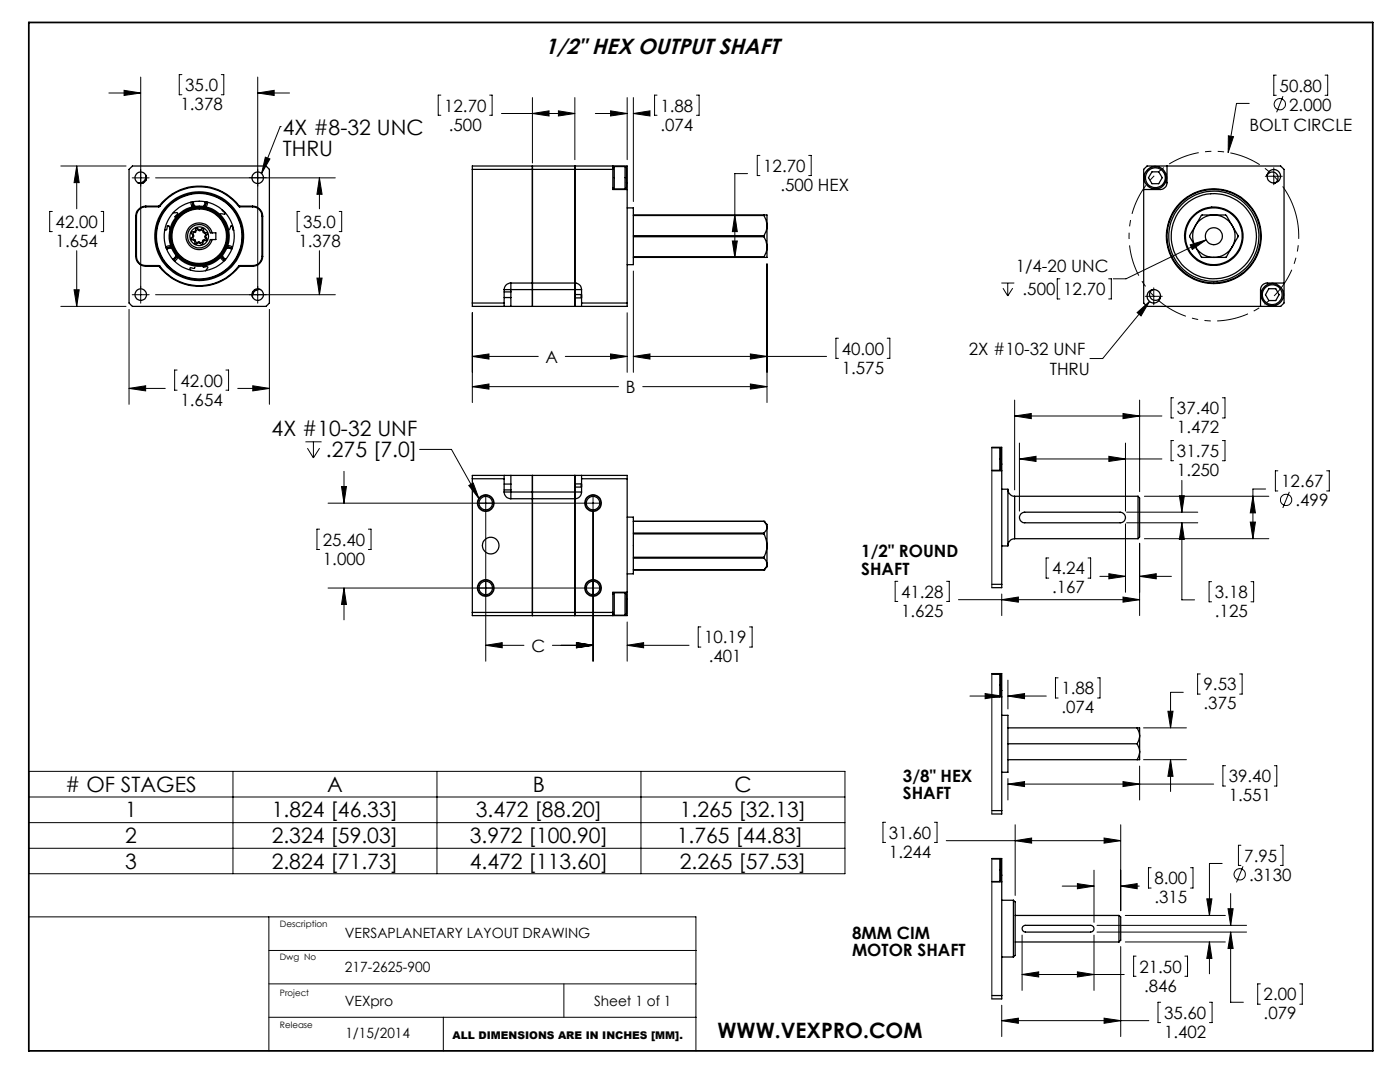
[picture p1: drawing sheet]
<svg xmlns="http://www.w3.org/2000/svg" width="279mm" height="216mm" viewBox="0 0 279 216" stroke-linecap="round" stroke-linejoin="round" font-family="sans-serif">
<g fill="none" stroke="#000" stroke-width=".2">
<path d="M21.7 18.6h6.4M24.8 18l3.3 .6-3.3 .4zM28.1 15.4v45.1M36.3 14.9h-.5v4h.5M44.2 14.9h.5v4h-.5M51.4 18.6l3.3-.6v1zM51.4 15.4v45.1M51.4 18.6h6.4M88 19h-.5v4h.5M97.7 19h.5v4h-.5M106.3 19.5v13M114.7 19.5v12.4"/>
<path d="M125.2 19.5v12.4M126.4 19.5v20.7M131.1 19h-.5v4h.5M139 19h.5v4h-.5M254.7 15h-.5v4h.5M256 19.2l-1.2 3.2M264.4 15h.6v4h-.6M12.1 33.1h13.1M15.3 33.1l.5 3.3h-1zM15.3 33.1v8.6M26.4 35.5h3.4M31 35.5h35.9"/>
<path d="M53 31.4l.9 .3-1.7 2.9zM55.9 25.3h.1M55.9 25.3l-3.7 9.3M63.7 35.5l.6 3.3h-1zM63.7 35.5v6.2M100.1 22.6h14.6M106.3 22.6l3.3-.5v1zM111.4 22.1l3.3 .5-3.3 .5zM118.8 22.6h6.4M121.8 22.1l3.4 .5-3.4 .5zM126.4 22.6l3.3-.5v1zM126.4 22.6h2.4"/>
<path d="M149.2 34.6h-2.6v16.8M151.7 31h-.6v4h.6M161.4 31h.5v4h-.5M245.1 27.1l1.1 .2-1.1 3.1zM249.3 20.6h-2.5l-1.7 9.8M252.5 35.2h3.4M254.2 33.5v3.4M10.4 42.2h-.5v4h.5M14.8 57.8h1l-.5 3.3zM15.3 50v11.1M20.2 42.2h.5v4h-.5M26.4 58.8h3.4"/>
<path d="M31 58.8h35.9M59.8 42.2h-.5v4h.5M63.3 55.5h1l-.6 3.3zM63.7 50v8.8M67.7 42.2h.5v4h-.5M126.4 54.1v20.2M146.2 48.1h.9l-.5 3.3zM146.6 42.9l.5 3.3h-.9zM153.1 52.6v27.7M199.8 56.5h2.6M200.2 57.5l.9 1.6M201.1 56.5v2.6"/>
<path d="M202.1 57.5l-1 1.6M211.5 55.6h-.5v4.1h.5M221.3 55.6h.5v4.1h-.5M228.6 59.1h3.4M230.3 57.4v3.4M237.5 48.9l3.2-1-2.8 1.9zM240.7 47.9l-16 7.7h-2.5M12.1 61.1h13.1M25.8 77.5l3.3-.5v1zM25.8 61.7v19M25.8 77.5h7.2M35.3 73.8h-.4v4.1h.4"/>
<path d="M45.1 73.8h.5v4.1h-.5M47.4 77.5h6.4M50.4 77l3.4 .5-3.4 .5zM53.8 61.7v19M94.3 71.1l3.3-.5v1zM94.3 77.2l3.3-.6v1zM94.3 62.4v17.9M94.3 71.1h13.1M94.3 77.2h29.1M112.8 71.1h12.4M121.8 70.6l3.4 .5-3.4 .5zM125.2 62.4v11.9"/>
<path d="M126.4 71.1l3.3-.5v1zM126.4 71.1h38.6M128.3 77.2h24.8M149.8 76.6l3.3 .6-3.3 .4zM149.8 70.6l3.3 .5-3.3 .5zM167.3 67.5h-.5v4h.5M177.1 67.5h.5v4h-.5M202.5 79.8v18M226.9 62.4l2.5-2.3-1.7 2.9zM227.4 79.8v18.3M229.4 60.1l-9.3 11.4h-2.6M234.2 79.4h-.5v4h.5"/>
<path d="M243.9 79.4h.6v4h-.6M61 88.2h3.2M61.3 89.4l1.2 2M62.5 88.2v3.2M63.8 89.4l-1.3 2M68.2 97.1h.9l-.4 3.3zM68.7 94.1v6.3M83.7 89.7h6.4l5.5 9.8M93.6 96.9l.8-.5 1.2 3.1zM96.9 98.7v33.2M118.4 98.7v33.2M197.9 89.3v28"/>
<path d="M202.5 83l3.3-.5v1zM202.5 83h29.4M203.4 91.6l3.4-.5v1zM203.4 88.4v13.6M203.4 91.6h28.5M221.3 91.1l3.3 .5-3.3 .5zM224.1 82.5l3.3 .5-3.3 .5zM224.6 88.4v13.6M228.4 99h24.8M234.2 87.9h-.5v4h.5M235.4 98.9h1l-.5 3.3zM235.9 95.8v6.4"/>
<path d="M243.9 87.9h.6v4h-.6M250 99l.5 3.3h-1zM252.6 97.6h-2.6v9.9M255 93.9h-.5v4.1h.5M257.3 98.1l-1.3 3.3M264.8 93.9h.5v4.1h-.5M63.8 105.6h-.5v4h.5M65.5 100.4h54.6M65.5 117.3h54.6M68.7 117.3l.4 3.3h-.9zM68.7 117.3v6.4M73.5 105.6h.5v4h-.5"/>
<path d="M179.2 116h-.6v4h.6M188.9 116h.5v4h-.5M191.3 119.7h36.1M199.9 119.7l3.3-.6v1.1zM199.9 118.5v4.3M209.3 111.3h-.5v4.1h.5M217.1 111.3h.6v4.1h-.6M219.5 115h5.1M221.3 114.5l3.3 .5-3.3 .5zM224.1 119.1l3.3 .6-3.3 .5zM224.6 104.5v13.7M224.8 104.3h14.2"/>
<path d="M224.8 102.2h14.2M227.4 115l3.4-.5v1zM227.4 108.4v14.4M227.4 115h6.4M228.4 107.5h24.8M235.9 104.3l.5 3.3h-1zM235.9 104.3v15.4h2.5M241.8 116.1h-.5v4h.5M249.5 104.2h1l-.5 3.3zM249.7 116.1h.5v4h-.5M96.9 128.8l3.3-.6v1.1zM96.9 128.8h7.7"/>
<path d="M110.2 128.8h8.2M115 128.2l3.4 .6-3.4 .5zM125.2 128.8l3.2-.6v1.1zM125.2 124.1v7.8M125.2 128.8h12.3M139.9 125.1h-.6v4h.6M149.6 125.1h.5v4h-.5M193.6 138.9h6.3M196.6 138.4l3.3 .5-3.3 .5zM197.9 134.4v28M201.2 138.9l3.3-.5v1zM201.2 135.7v5.8"/>
<path d="M201.2 138.9h7.6M211.2 135.3h-.6v4h.6M219 135.3h.5v4h-.5M236.1 138.1h-2.5v7.1M239.5 134.5h-.5v4h.5M247.4 134.5h.5v4h-.5M5.8 153.9h162.8v20.4h-162.8zM5.8 159h162.8M46.5 153.9v20.4M87.2 153.9v20.4M127.9 153.9v20.4M201.2 156.5l3.3-.5v1z"/>
<path d="M201.2 155.4v4.2M201.2 156.5h41M224.1 156l3.3 .5-3.3 .5zM227.4 152.9v6.7M228.2 151.6h8.6M228.2 145.2h8.6M233.1 141.9h1l-.5 3.3zM233.6 151.6l.5 3.3h-1zM233.6 151.6v6.3M244.6 152.8h-.5v4h.5M254.3 152.8h.5v4h-.5M5.8 164.1h162.8"/>
<path d="M5.8 169.3h162.8M176.7 164.1h-.5v4h.5M186.5 164.1h.5v4h-.5M188.8 167.7h34.9M197.9 171.3v28M202.6 167.7l3.3-.5v1zM202.6 164.6v14.1M212 176.8h6.3M215 176.3l3.3 .5-3.3 .5zM218.3 173.6v10.4M220.3 167.2l3.4 .5-3.4 .5zM223.7 176.8l3.2-.5v1z"/>
<path d="M223.7 164.6v17.1M223.7 176.8h3.7M229.7 173.1h-.5v4.1h.5M237.6 173.1h.5v4.1h-.5M240.8 179.4h1.1l-.5 3.3zM243.9 172.3h-2.5v10.4M245.6 178.3v6.3M247.6 168.7h-.4v4h.4M248.1 172.9l-1.3 3.2M255.5 168.7h.5v4h-.5M5.8 183h133.1v26.7M53.7 196.3h85.2"/>
<path d="M53.7 189.7h85.2M53.7 183v26.7M112.5 196.3v6.7M204 194.5l3.3-.6v1zM204 186.6v11M204 194.5h20.4M215 193.9l3.3 .6-3.3 .4zM218.3 186.6v11M218.9 186h29.9M218.9 184.6h29.9M223.7 188.9v17.9M224.6 188h19.9"/>
<path d="M224.6 182.7h19.9M226.7 190.8h-.5v4h.5M231.6 200h-.5v4h.5M236.5 190.8h.5v4h-.5M241.4 188l.5 3.2h-1.1zM241.4 200h.5v4h-.5M241.4 188v6.3M245.1 181.3h1l-.5 3.3zM245.6 186l.5 3.3h-1zM245.6 186v14h2.5M251.5 196.3h-.5v4.1h.5M259.4 196.3h.5v4.1h-.5"/>
<path d="M53.7 203h85.2M88.5 203v6.7M199.9 203.7l3.3-.5v1zM199.9 200.6v6.2M199.9 203.7h29.4M220.3 203.2l3.4 .5-3.4 .5z"/>
<circle cx="255.4" cy="20.8" r="1.13"/>
<circle cx="256.7" cy="99.7" r="1.14"/>
<circle cx="247.4" cy="174.5" r="1.13"/>
</g>
<g fill="none" stroke="#000" stroke-width=".35">
<path d="M5.8 4.5h268.2v205.2h-268.2zM116 58.8v.6M116 96.6v.6"/>
<circle cx="96.9" cy="117.3" r="1.59"/>
<circle cx="96.9" cy="100.4" r="1.59"/>
<circle cx="118.4" cy="117.3" r="1.61"/>
<circle cx="118.4" cy="100.4" r="1.61"/>
</g>
<path d="M258.5 42.2a16.9 16.9 0 0 0-28.4-6.9 16.9 16.9 0 0 0 7.6 28.1 16.9 16.9 0 0 0 21.1-20.1l-.3-1.1" fill="none" stroke="#000" stroke-width=".2" stroke-dasharray="6.3 1.3 1.3 1.3 1.3 1.3" stroke-dashoffset=".8" stroke-linecap="butt"/>
<g fill="#000">
<path d="M53 31.4l.9 .3-1.7 2.9zM245.1 27.1l1.1 .2-1.1 3.1zM93.6 96.9l.8-.5 1.2 3.1z"/>
<path d="M94.3 71.1l3.3-.5v1zM121.8 70.6l3.4 .5-3.4 .5zM94.3 77.2l3.3-.6v1zM149.8 76.6l3.3 .6-3.3 .4zM121.8 22.1l3.4 .5-3.4 .5zM126.4 22.6l3.3-.5v1zM126.4 71.1l3.3-.5v1zM149.8 70.6l3.3 .5-3.3 .5zM106.3 22.6l3.3-.5v1zM111.4 22.1l3.3 .5-3.3 .5zM146.6 42.9l.5 3.3h-.9zM146.2 48.1h.9l-.5 3.3zM25.8 77.5l3.3-.5v1zM50.4 77l3.4 .5-3.4 .5zM14.8 57.8h1l-.5 3.3zM15.3 33.1l.5 3.3h-1zM24.8 18l3.3 .6-3.3 .4zM51.4 18.6l3.3-.6v1zM63.3 55.5h1l-.6 3.3zM63.7 35.5l.6 3.3h-1zM226.9 62.4l.8 .6 1.7-2.9zM237.5 48.9l.4 .9 2.8-1.9zM68.7 117.3l.4 3.3h-.9zM68.2 97.1h.9l-.4 3.3zM96.9 128.8l3.3-.6v1.1zM115 128.2l3.4 .6-3.4 .5zM125.2 128.8l3.2-.6v1.1zM115 128.2l3.4 .6-3.4 .5zM199.9 119.7l3.3-.6v1.1zM224.1 119.1l3.3 .6-3.3 .5zM202.5 83l3.3-.5v1zM224.1 82.5l3.3 .5-3.3 .5zM249.5 104.2h1l-.5 3.3zM250 99l.5 3.3h-1zM235.9 104.3l.5 3.3h-1zM235.4 98.9h1l-.5 3.3zM203.4 91.6l3.4-.5v1zM221.3 91.1l3.3 .5-3.3 .5zM227.4 115l3.4-.5v1zM221.3 114.5l3.3 .5-3.3 .5zM201.2 156.5l3.3-.5v1zM224.1 156l3.3 .5-3.3 .5zM196.6 138.4l3.3 .5-3.3 .5zM201.2 138.9l3.3-.5v1zM233.6 151.6l.5 3.3h-1zM233.1 141.9h1l-.5 3.3zM199.9 203.7l3.3-.5v1zM220.3 203.2l3.4 .5-3.4 .5zM202.6 167.7l3.3-.5v1zM220.3 167.2l3.4 .5-3.4 .5zM241.4 188l.5 3.2h-1.1zM240.8 179.4h1.1l-.5 3.3zM245.6 186l.5 3.3h-1zM245.1 181.3h1l-.5 3.3zM204 194.5l3.3-.6v1zM215 193.9l3.3 .6-3.3 .4zM223.7 176.8l3.2-.5v1zM215 176.3l3.3 .5-3.3 .5z"/>
</g>
<g fill="none" stroke="#000" stroke-width=".25">
<path d="M26 33.5l.4-.4h26.7l.7 .7v26.7l-.4 .3-.3 .3h-26.7l-.3-.3-.3-.3v-26.7zM27.5 36.5h.6M28.1 36.5h.6M28.1 36.5v.1M29.1 35v.5M29.1 35.5a1.32 1.32 0 0 1-1 1M29.1 35.5h.1M29.1 35.5v.5M94.3 33.8v-.7h30.9v3.4M94.3 33.8h28M94.3 33.8v26.7M106.3 33.1v28"/>
<path d="M114.7 33.1v23.4M122.3 33.1v.7M122.3 37.4l.3 .3M122.3 33.8v4h2.9M122.6 33.2v4.5M122.6 33.2l-.3 .3M122.6 37.7h2.1M122.6 33.2h2.1M124.7 33.2v4.5M124.7 33.2l.3 .3v3.9l-.3 .3M125 36.5h.2M125.2 36.5v1.3"/>
<path d="M125.2 37.8v22.7M228.4 33.6l.5-.5h26.7l.7 .7v26.7l-.7 .6h-26.8l-.6-.6v-26.7zM229.9 34.3h1.3l.8 1.2-.8 1.2h-1.3l-.7-1.2zM232.9 33.1v3.4a1.39 1.39 0 0 1-1.3 1.3h-3.4M252.9 34.9a1.15 1.15 0 0 1 1.8-.2 1.15 1.15 0 0 1-.2 1.8M252.9 34.9v.1M252.9 34.9h.1M254.5 36.5h.1M27.1 51.2a1.99 1.99 0 0 0 2 1.9M27.1 43.1h.1M27.1 51.2h.1M27.1 43.1v8.1"/>
<path d="M27.2 51.2a1.81 1.81 0 0 0 1.9 1.8M27.2 43.1v8.1M29.1 41.1a2.05 2.05 0 0 0-2 2M29.1 41.1v.2M29.1 41.3a1.81 1.81 0 0 0-1.9 1.8M29.1 53v.1M29.1 53.1h2.6M29.1 41.1h2.6M29.1 53h2.6M29.1 41.3h2.6M31.7 53.1l.1 .1M31.7 53v.1"/>
<path d="M31.7 41.1v.2M31.7 53l.2 .1M31.8 41.1a10 10 0 0 1 15.9 0M31.8 41.1h-.1M31.8 53.2a10.1 10.1 0 0 0 15.9 0M31.8 41.1l.1 .1M31.9 53.1l-.1 .1M31.9 41.2l-.2 .1M31.9 41.2a9.9 9.9 0 0 1 15.7 0M31.9 53.1a9.8 9.8 0 0 0 15.7 0M33.9 45.8l-.2-.7h-.3l-.2 .8-.3-.1M34.1 49l-.6 .1-.4 .2"/>
<path d="M34.2 49.4h-.5l-.5 .2M34.2 49.4l-1 .2M34.3 49.6l-.5-.1-.5 .2M34.6 42.5l.7-.1a.2 .2 0 0 1 .2 .2 .2 .2 0 0 1-.2 .2l-.4 .5 .2 .1M35.1 50.9l-.1 .4-.5 .4M35.2 51.1l-.6 .8zM35.5 51.4l-.7 .7M38.1 40.3l.3 1M38.2 47.7h.1M38.3 45.3a2.3 2.3 0 0 1 3.7 1.2h1.1v1.3h-1.1a2.33 2.33 0 0 1-3.5 1.3 2.33 2.33 0 0 1-.2-3.8zM38.5 46.9v.4M38.5 47.3l-.4 .3 .1 .2 .5 .1"/>
<path d="M38.5 47.2l.2 .7M38.5 46.9l.2 .1v.2h-.2M38.6 40.2l.1 .6 .2 .4M38.7 47.9l.2 .3M38.7 47.9h.3l-.1 .3M38.7 46.3l-.3-.1-.2 .2v.2l.3 .3M38.7 41.2l-.3-.9 .4 .9M38.7 46.3l-.2 .6M38.8 48h.1M38.9 48.2v.3l.3 .2 .3-.3h.4M38.9 53.3l-.1 .3-.8-.2-.1 .2 .2 .3M38.9 48.2h.2a.34 .34 0 0 0 .6 0l.2 .2"/>
<path d="M39.4 45.5h.1M39.7 45.8l.3 .1 .4-.3 .2 .1v.4l.2 .3h.5l.1 .2-.3 .4M39.7 45.8l-.4-.3-.2 .1v.4l-.4 .3M39.7 45.8l-.3 .1a.3 .3 0 0 0-.3 .1 .3 .3 0 0 0 0 .3h-.4M39.7 45.8l.1 .2a.49 .49 0 0 1 .5 0 .49 .49 0 0 1 .3 .5h.1a.4 .4 0 0 1 .4 .5M39.8 45.8v.2M40.4 45.6h.1M40.5 53.1l.1 .2 .7-.1a.19 .19 0 0 1 .2 .1 .19 .19 0 0 1-.1 .3l-.4 .4M40.7 47.9l-.1 .2M40.8 48l-.3 .2-.1 .5-.2 .1-.3-.4M40.8 48l-.3-.1-.1 .1a.38 .38 0 0 1-.1 .4 .38 .38 0 0 1-.4 0M40.9 40.2l-.3 1"/>
<path d="M41.1 47.4l.2 .3-.1 .3h-.4M41.1 47v.4M41.1 47l-.2 .1v.2l.2 .1M41.1 47.4l-.3 .6M41.1 40.3l-.1 .5-.2 .4zM41.2 47.9h.1M41.4 40.3l-.3 1M42.3 46.5a2.66 2.66 0 0 0-4.1-1.5 2.66 2.66 0 0 0 0 4.3 2.66 2.66 0 0 0 4.1-1.5M44 51.4l.7 .7M44.3 51.1l.6 .8zM44.3 41.9l.6 .6-.1 .3-.8-.1v.2M44.4 50.9l.2 .5 .4 .3"/>
<path d="M45.3 49.6h.6l.3 .1M45.3 49.4l1 .2M45.4 49l1 .3M45.6 45.8h.2l.4-.7h.2l.1 .7 .1 .2M47.6 53.1l.1 .1M47.6 41.2l.2 .1M47.7 41.1h.1M47.7 41.1l-.1 .1M47.8 53.1l-.1 .1M47.8 41.1v.2M47.8 53l-.2 .1M47.8 53v.1"/>
<path d="M47.8 53.1h2.6M47.8 41.1h2.6M47.8 53h2.6M47.8 41.3h2.6M50.3 58.8h.1M50.4 58.8v.5M50.4 41.1a2.05 2.05 0 0 1 2 2M50.4 41.1v.2M50.4 53v.1M50.4 41.3a1.81 1.81 0 0 1 1.9 1.8M50.4 58.2v.6M50.8 57.8h.6"/>
<path d="M51.4 57.8h.6M51.4 57.8a1.48 1.48 0 0 0-1 1M51.4 57.6v.2M52.3 43.1h.1M52.3 51.2a1.81 1.81 0 0 1-1.9 1.8M52.3 51.2h.1M52.3 43.1v8.1M52.4 51.2a1.99 1.99 0 0 1-2 1.9M52.4 43.1v8.1M100.6 59.4h1.4M100.6 57.8h1.4M100.6 58.2h1.4"/>
<path d="M100.6 57.8v2.7M102 56.5a1.33 1.33 0 0 0-1.4 1.3M102 56.5v1.3M102 58.2v1.2M102 56.5h12.7M102 57.8h12.7M102 57.8v.4M102 59.4v1.7M114.7 56.5h.1M114.7 56.5v1.3M114.7 56.5a1.33 1.33 0 0 1 1.4 1.3M114.7 57.8h1.4"/>
<path d="M114.7 57.8v3.3M116.1 58.8h-1.4v.6h1.4M116.1 57.8v2.7M125.2 41.5h1.2v11.3h-1.2M126.4 47.2h26.1M126.4 47h26.1M126.4 43h26.1M126.4 51.3h26.1M126.4 42.9h26.1M126.4 51.4h26.1M152.5 47v.2M152.5 47.2l.4 .9 .2 1.1"/>
<path d="M152.5 43l.4 .9 .2 1.1M152.5 42.9v.1M152.5 42.9h.6v2.1M152.5 51.3v.1M153.1 45v4.2M153.1 45l-.2 1.1-.4 .9M153.1 49.2l-.2 1.2-.4 .9M153.1 49.2v2.2h-.6M230 57.8a1.15 1.15 0 0 0-.2 1.8 1.15 1.15 0 0 0 1.8-.2M231.6 59.4h.1M231.6 59.3v.1M238.6 45a4.3 4.3 0 0 0 0 4.2"/>
<path d="M238.6 45l-1.2 2 1.2 2.2M238.6 49.2a4.2 4.2 0 0 0 3.7 2.2M238.6 49.2l1.1 2.1 2.6 .1M242.3 42.9a4.2 4.2 0 0 0-3.7 2.1M242.3 42.9a4.2 4.2 0 0 1 3.6 2.1M242.3 42.9h-2.5l-1.2 2.1M242.3 42.9h2.4l1.2 2.1M245.9 45a4.3 4.3 0 0 1 0 4.2M245.9 49.2a4.2 4.2 0 0 1-3.6 2.2M245.9 49.2l-1.2 2.1-2.4 .1M245.9 45l1.2 2-1.2 2.2M253.2 57.6h1.4l.7 1.2-.7 1.2h-1.4l-.6-1.2z"/>
<path d="M256.3 56.5h-3.4a1.33 1.33 0 0 0-1.3 1.3v3.3M94.3 60.5v.6h6.3M94.3 60.5h6.3M100.6 60.5v.6M100.6 61.1h1.4M102 61.1h12.7M114.7 61.1h1.4M116.1 60.5v.6M116.1 60.5h9.1M125.2 60.5v.6h-9.1M94.3 95.5v26.7M94.3 95.5h6.3"/>
<path d="M100.6 98.2a1.33 1.33 0 0 0 1.4 1.3M100.6 94.9h-6.3v.6M100.6 94.9v.6M100.6 98.2h1.4M100.6 96.6h1.4M100.6 97.8h1.4M100.6 94.9h1.4M100.6 95.5v2.7M102 98.2v1.3M102 96.6v1.2M102 94.9v1.7M102 97.8v.4"/>
<path d="M102 99.5h12.7M102 98.2h12.7M102 94.9h12.7M106.3 94.9v27.9M114.7 99.5h.1M114.7 99.5v23.3M114.7 98.2v1.3M114.7 98.2h1.4M114.7 94.9h1.4M114.7 94.9v3.3M116.1 94.9v.6M116.1 94.9h9.1v.6"/>
<path d="M116.1 98.2a1.33 1.33 0 0 1-1.4 1.3M116.1 96.6h-1.4v.6h1.4M116.1 95.5v2.7M116.1 95.5h9.1M125.2 95.5v22.7M197.9 93.8h1.6M197.9 89.4h1.6M197.9 93.9h2M197.9 89.3h2v3.3M199.5 89.4v4.4M199.5 89.4a1.62 1.62 0 0 1 .3 1.5v1.4a1.62 1.62 0 0 1-.3 1.5M199.8 92.6h.1"/>
<path d="M199.9 97.6h1.3v11.3h-1.3M199.9 92.6v1.3M199.9 93.9v22.7M201.2 97.7a1.39 1.39 0 0 0 1.3 1.3M202.5 99v8.5M202.5 99h24.6M227.1 99v8.5M227.1 99l.3 .4v7.7l-.3 .4M122.6 118.3v4.5M122.6 118.3h2.1M122.6 118.3l-.3 .2M124.7 118.3v4.5"/>
<path d="M124.7 118.3l.3 .2v4l-.3 .3M125 119.5h.2M125.2 103.2h1.2v11.3h-1.2M125.2 118.2v1.3M125.2 119.5v3.3h-30.9v-.6M125.2 118.2h-2.9v4M126.4 113.7h26.1M126.4 104h26.1M126.4 111.2h26.1M126.4 106.5h26.1M126.4 106.4h26.1M126.4 111.4h26.1"/>
<path d="M152.5 106.5l.4 1.3 .2 1.1M152.5 106.4v.1M152.5 111.2v.2M152.5 111.4l.4 .4 .2 .7M152.5 104l.4 .5 .2 .7M152.5 104h.1M152.5 104l.6 .6v.6M152.5 113.7h.1M153.1 108.9l-.1 .7-.5 1.6M153.1 108.9v3.6M153.1 105.2l-.2 .6-.4 .6M153.1 105.2v3.7"/>
<path d="M153.1 112.5l-.2 .7-.4 .5M153.1 112.5v.6l-.6 .6M197.9 116.6h2M199.9 116.6v.7h-2M202.5 107.5a1.39 1.39 0 0 0-1.3 1.3M202.5 107.5h24.6M203.7 102.6l.7-.4h19.2a1.06 1.06 0 0 1 1 1.1 1.06 1.06 0 0 1-1 1h-19.1a1.05 1.05 0 0 1-1-.6 1.05 1.05 0 0 1 .2-1.1zM94.3 122.2h28M122.3 122.2v.6M122.3 122.5l.3 .3M122.6 122.8h2.1M197.9 134.4h2v3.4"/>
<path d="M197.9 139h1.6M197.9 134.5h1.6M197.9 139.1h2M199.5 134.5v4.5M199.5 134.5l.3 .3v3.9l-.3 .3M199.8 137.8h.1M199.9 137.8v1.3M199.9 139.1v22.6M199.9 142.7h1.3v11.4h-1.3M201.2 145.2h25.7M201.2 148.4h25.7M201.2 151.6h25.7"/>
<path d="M226.9 145.2l.4 .8 .1 .8M226.9 148.4l.4 .8 .1 .8M226.9 145.2h.5v1.6M227.4 146.8l-.1 .9-.4 .7M227.4 146.8v3.2M227.4 150l-.1 .9-.4 .7M227.4 150v1.6h-.5M197.9 171.3h2v3.3M197.9 175.9h1.6M197.9 171.4h1.6M197.9 176h2M197.9 161.7h2"/>
<path d="M199.5 171.4v4.5M199.5 171.4l.3 .3v3.9l-.3 .3M199.8 174.6h.1M199.9 174.6v1.4M199.9 176v22.6M199.9 179.6h2.3M199.9 161.7v.7h-2M202.2 179.6v11.4M202.2 179.6l.4 .4v10.6l-.4 .4M197.9 198.6h2M199.9 198.6v.7h-2M199.9 191h2.3"/>
<path d="M202.6 188h20.7M202.6 182.7h20.7M204.1 184.9l.4-.3h13.2a.67 .67 0 0 1 .6 .7 .67 .67 0 0 1-.6 .7h-13.1l-.5-.3-.1-.4zM223.3 182.7v5.3M223.3 182.7l.4 .3v4.6l-.4 .4"/>
<circle cx="28.1" cy="35.5" r="1.15"/>
<circle cx="51.4" cy="35.5" r="1.14"/>
<circle cx="230.6" cy="35.5" r="2.25"/>
<circle cx="230.6" cy="35.5" r="1.98"/>
<circle cx="254.2" cy="35.2" r="1.34"/>
<circle cx="28.1" cy="58.8" r="1.15"/>
<circle cx="39.7" cy="47.1" r="5.6"/>
<circle cx="39.8" cy="47.1" r="5.8"/>
<circle cx="39.8" cy="47.1" r="1.87"/>
<circle cx="39.8" cy="47.1" r="5.7"/>
<circle cx="39.8" cy="47.1" r="5.4"/>
<circle cx="39.8" cy="47.1" r="8.7"/>
<circle cx="39.8" cy="47.1" r="6"/>
<circle cx="39.8" cy="47.1" r="8.9"/>
<circle cx="39.8" cy="47.1" r="7"/>
<circle cx="39.8" cy="47.1" r="8.5"/>
<circle cx="51.4" cy="58.8" r="1.14"/>
<circle cx="230.3" cy="59.1" r="1.35"/>
<circle cx="242.2" cy="47.1" r="8.5"/>
<circle cx="242.2" cy="47.1" r="1.69"/>
<circle cx="242.2" cy="47.1" r="9.5"/>
<circle cx="242.2" cy="47.1" r="9"/>
<circle cx="242.2" cy="47.2" r="9.3"/>
<circle cx="242.2" cy="47.1" r="5.7"/>
<circle cx="242.2" cy="47.1" r="5.8"/>
<circle cx="253.9" cy="58.8" r="1.98"/>
<circle cx="253.9" cy="58.8" r="2.24"/>
<circle cx="96.9" cy="117.3" r="1.34"/>
<circle cx="96.9" cy="100.4" r="1.34"/>
<circle cx="97.9" cy="108.9" r="1.67"/>
<circle cx="118.4" cy="117.3" r="1.34"/>
<circle cx="118.4" cy="100.4" r="1.34"/>
</g>
<text font-size="4.4" x="108.7" y="10.9">1/2&quot; HEX OUTPUT SHAFT</text>
<g font-size="4.2">
<text x="56.4" y="26.9">4X #8-32 UNC</text>
<text x="56.4" y="31.1">THRU</text>
<text x="54.2" y="87.1">4X #10-32 UNF</text>
<text x="65.1" y="91.3">.275 [7.0]</text>
<text x="13" y="158"># OF STAGES</text>
<text x="65.3" y="158">A</text>
<text x="106.4" y="158">B</text>
<text x="146.6" y="158">C</text>
<text x="25" y="163.1">1</text>
<text x="54.2" y="163.1">1.824 [46.33]</text>
<text x="94.9" y="163.1">3.472 [88.20]</text>
<text x="135.7" y="163.1">1.265 [32.13]</text>
<text x="25" y="168.2">2</text>
<text x="25" y="173.3">3</text>
<text x="54.2" y="168.2">2.324 [59.03]</text>
<text x="54.2" y="173.3">2.824 [71.73]</text>
<text x="93.8" y="168.2">3.972 [100.90]</text>
<text x="93.8" y="173.3">4.472 [113.60]</text>
<text x="135.1" y="168.2">1.765 [44.83]</text>
<text x="135.7" y="173.3">2.265 [57.53]</text>
<text x="143.2" y="207.1">WWW.VEXPRO.COM</text>
</g>
<g font-size="3.4">
<text x="36" y="22">1.378</text>
<text x="37" y="18.2">35.0</text>
<text x="88.6" y="22.3">12.70</text>
<text x="131.8" y="22.3">1.88</text>
<text x="255.4" y="18.3">50.80</text>
<text x="257.3" y="22.1">2.000</text>
<text x="89.6" y="26.1">.500</text>
<text x="131.8" y="26.1">.074</text>
<text x="249.3" y="26.1">BOLT CIRCLE</text>
<text x="152.3" y="34.3">12.70</text>
<text x="155.7" y="38.1">.500 HEX</text>
<text x="11.1" y="45.5">42.00</text>
<text x="60.5" y="45.5">35.0</text>
<text x="11.1" y="49.3">1.654</text>
<text x="59.6" y="49.3">1.378</text>
<text x="202.7" y="54.4">1/4-20 UNC</text>
<text x="204.1" y="58.9">.500</text>
<text x="212.2" y="58.9">12.70</text>
<text x="168" y="70.8">40.00</text>
<text x="193.3" y="70.8">2X #10-32 UNF</text>
<text x="36" y="77.1">42.00</text>
<text x="108.9" y="72.4">A</text>
<text x="168" y="74.6">1.575</text>
<text x="209.5" y="74.8">THRU</text>
<text x="36" y="80.9">1.654</text>
<text x="124.9" y="78.4">B</text>
<text x="234.9" y="82.6">37.40</text>
<text x="234.9" y="86.4">1.472</text>
<text x="234.9" y="91.2">31.75</text>
<text x="234.9" y="95">1.250</text>
<text x="255.7" y="97.2">12.67</text>
<text x="258.5" y="101">.499</text>
<text x="64.4" y="108.9">25.40</text>
<text x="64.4" y="112.7">1.000</text>
<text x="171.9" y="111.2">1/2&quot; ROUND</text>
<text x="171.9" y="114.7">SHAFT</text>
<text x="179.8" y="119.3">41.28</text>
<text x="210" y="114.6">4.24</text>
<text x="210" y="118.4">.167</text>
<text x="242.5" y="119.3">3.18</text>
<text x="179.8" y="123.1">1.625</text>
<text x="242.5" y="123.1">.125</text>
<text x="106" y="130">C</text>
<text x="140.5" y="128.4">10.19</text>
<text x="141.5" y="132.2">.401</text>
<text x="240.2" y="137.8">9.53</text>
<text x="211.8" y="138.5">1.88</text>
<text x="211.8" y="142.3">.074</text>
<text x="240.2" y="141.6">.375</text>
<text x="180.2" y="156">3/8&quot; HEX</text>
<text x="180.2" y="159.5">SHAFT</text>
<text x="245.2" y="156.1">39.40</text>
<text x="245.2" y="159.9">1.551</text>
<text x="177.4" y="167.4">31.60</text>
<text x="177.4" y="171.2">1.244</text>
<text x="248.3" y="171.9">7.95</text>
<text x="230.4" y="176.4">8.00</text>
<text x="249.3" y="175.7">.3130</text>
<text x="230.4" y="180.2">.315</text>
<text x="170" y="187.3">8MM CIM</text>
<text x="170" y="190.9">MOTOR SHAFT</text>
<text x="227.4" y="194.1">21.50</text>
<text x="228.3" y="197.9">.846</text>
<text x="232.3" y="203.3">35.60</text>
<text x="252.2" y="199.6">2.00</text>
<text x="252.2" y="203.4">.079</text>
<text x="232.3" y="207.1">1.402</text>
</g>
<g font-size="2.8">
<text x="68.8" y="187.1">VERSAPLANETARY LAYOUT DRAWING</text>
<text x="68.8" y="193.9">217-2625-900</text>
<text x="68.8" y="200.7">VEXpro</text>
<text x="118.5" y="200.7">Sheet 1 of 1</text>
<text x="68.9" y="207.1">1/15/2014</text>
</g>
<text font-size="2.1" x="90.3" y="207.2">ALL DIMENSIONS ARE IN INCHES [MM].</text>
<g font-size="1.8">
<text x="55.8" y="185">Description</text>
<text x="55.8" y="191.6">Dwg No</text>
<text x="55.9" y="198.7">Project</text>
<text x="55.9" y="205.2">Release</text>
</g>
</svg>
